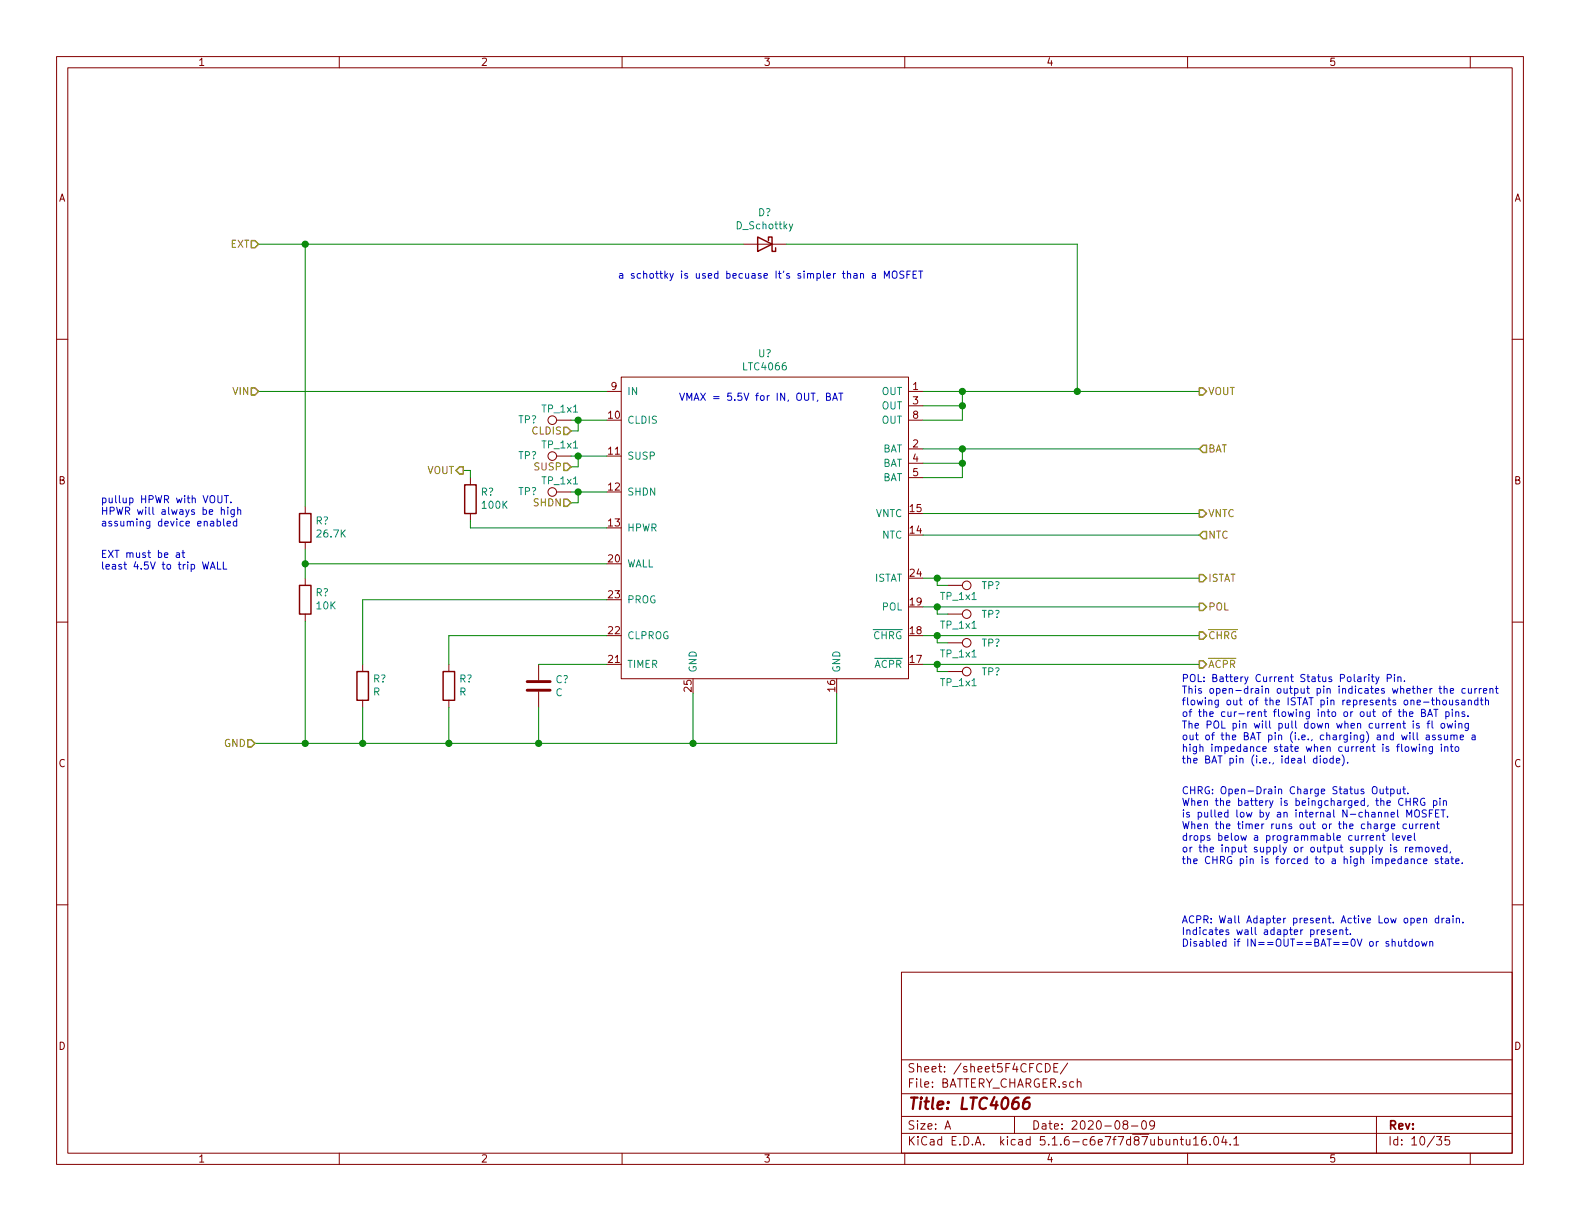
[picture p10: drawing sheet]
<svg xmlns="http://www.w3.org/2000/svg" width="279mm" height="216mm" viewBox="0 0 279 216" stroke-linecap="round" stroke-linejoin="round" font-family="sans-serif">
<g fill="none" stroke="#840000" stroke-width=".18">
<path d="M10 10h259.4v195.9h-259.4zM12 12h255.4v191.9h-255.4zM60 10v2M110 10v2M160 10v2M210 10v2M260 10v2M10 60h2M131.4 43.2h7.7M267.4 60h2M98.4 74.3h2.6M107.3 69.2h2.6"/>
<path d="M109.9 66.7h50.8v53.3h-50.8zM160.7 74.3h2.5M160.7 69.2h2.5M160.7 79.4h2.5M160.7 71.8h2.5M54 89.5v1.3M54 95.9v1.3M83.2 84.5v1.2M83.2 90.8v1.3M98.4 87h2.6M98.4 80.6h2.6M160.7 81.9h2.5"/>
<path d="M160.7 84.5h2.5M10 110h2M54 102.2v1.3M54 108.6v1.3M64.1 117.5v1.2M79.4 117.5v1.2M95.2 117.5v2.8M167.6 108.6h2.6M167.6 103.5h2.6M167.6 118.7h2.6M167.6 113.7h2.6M267.4 110h2"/>
<path d="M64.1 123.8v1.3M79.4 123.8v1.3M95.2 122.3v2.8M10 160h2M267.4 160h2M159.4 171.9h108v32h-108zM159.4 197.4h108M159.4 193.4h108M159.4 187.4h108M167.1 199.7l.5-1.5 .5 1.5M167.2 199.2h.8M179.4 197.4v3"/>
<path d="M184.9 188.1a.76 .76 0 0 1 .8 .7 .76 .76 0 0 1-.8 .8zM186.4 188.8h.5M187.1 188.1h-.7v1.5h.7M188.8 188l-1.3 1.9M190.5 191.4l.1-.1a.37 .37 0 0 1 .6 .2v.8M198.9 198.8l-.3-.3 .1-.2a.48 .48 0 0 1 .6-.1l.1 .3-.1 .3-.6 .1a.48 .48 0 0 0 0 .6l.2 .2 .5-.2v-.4l-.2-.3M200.1 199.1h1.1M202 198.3l.4-.1a.94 .94 0 0 1 0 1.5 .82 .82 0 0 1-.4-1.4zM204.2 198.8l-.3 .3h-.3l-.3-.3v-.3l.2-.3h.4l.2 .1a1.13 1.13 0 0 1-.2 1.3l-.4 .1M243.4 197.4v6.5M60 203.9v2M110 203.9v2"/>
<path d="M159.4 200.4h108M160 203.9v2M207.6 201.6l.2-.1h.3l.1 1M208.7 201.5h.6M208.9 201v1.3l.4 .2M209.8 201.5l.1 .9 .3 .1 .2-.2M210 203.9v2M210.4 201.5v1M211 201.4l.5-.4v1.5M211 202.5h.9M213.2 201a.59 .59 0 0 0-.7 .6v.7l.3 .2 .5-.2v-.5l-.1-.2-.4-.1-.3 .3M214 202.3v.2"/>
<path d="M214.8 201h.2a.8 .8 0 0 1 .5 .7 .8 .8 0 0 1-.5 .8 1 1 0 0 1-.2-1.5zM216.4 200.9l-.3 1.1h.9M216.8 201.5v1M217.6 202.3v.2M218.2 201.4l.4-.4v1.5M218.2 202.5h.8M254 201h.9l-.4 .5 .4 .2v.6l-.2 .2-.7-.2M256.3 201h-.7l-.1 .7 .2-.2 .5 .1 .2 .2-.1 .5-.2 .2-.6-.2M260 203.9v2"/>
<circle cx="97.7" cy="74.3" r=".76"/>
<circle cx="97.7" cy="80.6" r=".76"/>
<circle cx="97.7" cy="87" r=".76"/>
<circle cx="170.9" cy="108.6" r=".76"/>
<circle cx="170.9" cy="113.7" r=".76"/>
<circle cx="170.9" cy="103.5" r=".76"/>
<circle cx="170.9" cy="118.7" r=".76"/>
</g>
<path d="M182 194.1a.93 .93 0 0 0-1 .8l-.1 .8 .1 .3a.66 .66 0 0 0 1-.3l.1-.5-.4-.4a.69 .69 0 0 0-.8 .4" fill="none" stroke="#840000" stroke-width=".41"/>
<path d="M93.2 122h4.1M93.2 120.5h4.1" fill="none" stroke="#840000" stroke-width=".51"/>
<path d="M134 41.9l2.5 1.3-2.5 1.3zM135.9 42.5v-.6h.6v2.6h.7v-.7M53 90.8h2v5.1h-2zM82.2 85.7h2v5.1h-2zM53 103.5h2v5.1h-2zM63.1 118.7h2.1v5.1h-2.1zM78.4 118.7h2v5.1h-2z" fill="none" stroke="#840000" stroke-width=".25"/>
<path d="M140.2 39.6l-.4 1.2-.2 .1" fill="none" stroke="#008484" stroke-width=".18"/>
<g fill="none" stroke="#008400" stroke-width=".18">
<path d="M45.7 43.2h85.7M54 43.2v46.3M139.1 43.2h51.4v26M45.7 69.2h61.6M101 74.3h6.3M102.2 74.3v1.9h-1.2M163.2 69.2h48.9M163.2 79.4h48.9M163.2 71.8h7M170.2 69.2v5.1h-7M170.2 79.4v5.1h-7M54 97.2v5"/>
<path d="M54 99.7h53.3M81.9 83.2h1.3v1.3M83.2 92.1v1.2h24.1M101 80.6h6.3M101 87h6.3M102.2 80.6v2h-1.2M102.2 87v1.9h-1.2M163.2 81.9h7M163.2 94.6h48.9M163.2 90.8h48.9M54 109.9v21.5M95.2 117.5h12.1"/>
<path d="M107.3 112.4h-27.9v5.1M107.3 106h-43.2v11.5M163.2 117.5h48.9M163.2 107.3h48.9M163.2 112.4h48.9M163.2 102.2h48.9M165.7 107.3v1.3h1.9M165.7 102.2v1.3h1.9M165.7 112.4v1.3h1.9M165.7 117.5v1.2h1.9M64.1 125.1v6.3M79.4 125.1v6.3"/>
<path d="M95.2 125.1v6.3M122.6 122.6v8.8M148 122.6v8.8h-102.9"/>
</g>
<g fill="none" stroke="#848400" stroke-width=".25">
<path d="M44.4 42.5h.7l.6 .7-.6 .6h-.7zM44.4 68.6h.7l.6 .6-.6 .7h-.7zM99.7 75.6h.6l.7 .6-.7 .6h-.6zM212.1 68.6h.6l.7 .6-.7 .7h-.6zM212.7 78.7h.7v1.3h-.7l-.6-.6zM81.3 82.6h.6v1.2h-.6l-.7-.6zM99.7 81.9h.6l.7 .7-.7 .6h-.6zM99.7 88.3h.6l.7 .6-.7 .6h-.6zM212.1 90.2h.6l.7 .6-.7 .6h-.6zM212.7 94h.7v1.3h-.7l-.6-.7zM212.1 101.6h.6l.7 .6-.7 .7h-.6zM212.1 106.7h.6l.7 .6-.7 .7h-.6z"/>
<path d="M212.1 111.8h.6l.7 .6-.7 .6h-.6zM212.1 116.8h.6l.7 .7-.7 .6h-.6zM43.8 130.8h.6l.7 .6-.7 .7h-.6z"/>
</g>
<g fill="none" stroke="#0000c2" stroke-width=".18">
<path d="M154.3 48.4h.5v.8M154.8 48.7h-.4l-.2 .2 .1 .2h.5M156.4 49.2v-1.3l.4 .9 .5-.9v1.3M157.8 48.1a.45 .45 0 0 1 .8 0 .88 .88 0 0 1-.3 1.1l-.3-.1a1.07 1.07 0 0 1-.2-1zM159.8 48l-.4-.1-.3 .3 .1 .3 .6 .2v.4l-.2 .1-.5-.1M160.4 48.5h.4M161 47.9h-.6v1.3M161.5 48.5h.4M162.1 47.9h-.6v1.3h.6M162.4 47.9h.8M162.8 47.9v1.3M146.2 70.1h.5l.1-.2v-.3l-.6-.1v1.3h.4l.2-.1 .1-.3-.3-.3"/>
<path d="M147.2 70.8l.5-1.3 .4 1.3M147.3 70.4h.7M148.3 69.5h.7M148.7 69.5v1.3M31.2 97.8h.5v.8M31.7 98l-.4 .1-.2 .2 .2 .3 .4-.1M32.2 97.7h.5M32.4 97.3v1.1l.3 .2M35.8 99.4l.3 1.2 .2-.9 .3 .9 .3-1.2M38.4 92.2h.4l.2 .2-.1 .6h-.5M38.4 91.7v1.3M38.5 99.4v1.2h.6"/>
<path d="M38.5 87.6v1.1l.3 .2 .3-.1 .1-.1v-1.1M39.1 90.2l.2-.1 .3 .1 .1 .8M39.1 89.7v1.3M39.5 99.4v1.2h.6M39.5 91.7v1.1l.2 .2M39.7 87.6h.7M40 87.6v1.3M40.2 92.6l.6-.1-.1-.3h-.4l-.1 .2v.6h.5M40.3 89.7v.1M40.3 90.1v.9M40.8 88.8v.1M41.4 90.1v1.2l-.2 .1-.3-.1"/>
<path d="M41.4 90.2l-.3-.1-.3 .2 .1 .6h.5M41.9 92.2h-.4l-.3 .2 .2 .6h.5M41.9 91.7v1.3M42 90.2l.2-.1 .3 .1 .1 .8M42 89.7v1.3M37.2 100.6l.4-1.2 .4 1.2M37.3 100.3h.6M241.6 119.7l-.3 .2M242.1 119.3v.1M242.1 119.7v.8M242.5 119.7h.5M242.7 119.3v1l.3 .2"/>
<path d="M243.3 119.7l.3 .8M243.9 119.7l-.4 1.1-.2 .2M245.3 119.9l.7-.1v-.4l-.2-.1h-.5v1.2M246.6 119.3v.1M246.6 119.7v.8M247.2 119.8l.2-.1h.3l.1 .8M247.2 119.7v.8M232.9 134.1h-.4l-.2 .2 .1 .6h.5M232.9 133.7v1.2M233.5 134.1v.8M234.1 134.1h.3l.2 .1v.7h-.3l-.3-.2zM235.8 134.1h-.4l-.2 .2 .1 .6h.5"/>
<path d="M235.8 133.7v1.2M236.3 134.5l.6-.1v-.3h-.4l-.2 .2 .1 .6h.5M237.3 133.5a1.47 1.47 0 0 1 0 1.9M238.3 134.8v.1M242.7 139.3a.45 .45 0 0 1 .8 0 .88 .88 0 0 1-.3 1.1l-.4-.1a1.07 1.07 0 0 1-.1-1zM244 139.5l.1 .8 .3 .1 .2-.2M244.6 139.5v.9M245 139.5h.5M245.2 139.1v1.1l.3 .2M245.9 139.6l.4-.1 .2 .3-.1 .5h-.5M245.9 139.5v1.3M247.1 139.5v.8l.3 .1 .2-.2"/>
<path d="M247.6 139.5v.9M248.1 139.5h.4M248.2 126l.2-.1h.2l.1 .8M248.2 125.4v1.3M248.2 139.1v1.1l.3 .2M248.4 120.4v.1M248.6 132.1l.3-.1 .2 .2-.1 .6-.3 .1-.2-.3zM249.3 126.3l.6-.1-.1-.3h-.4l-.1 .1v.6h.5M249.6 132l.2 .9 .2-.6 .3 .6 .2-.9M249.9 127.5v.1M249.9 129.5v1.1l.2 .2M249.9 127.9v.9"/>
<path d="M250.6 129.5v1.1l.2 .2M251 128l-.4-.1-.1 .2v.2l.5 .1v.3h-.5M251 131.6v.1M251 132v.9M251.4 126h.5l.1-.2v-.2l-.6-.2v1.3h.5l.1-.1 .1-.3-.3-.3M251.6 132.2l.2-.2 .3 .1 .1 .8M251.6 132v.9M252.2 130h.5l.1 .8M252.3 127.9h.5M252.5 126.7l.4-1.3 .4 1.3M252.6 126.3h.6M252.8 130.3h-.5l-.1 .2v.3h.6"/>
<path d="M252.8 127.5l-.3 .2v1.1M253.1 123.8h.5M253.2 127.5v1.1l.2 .2M253.3 123.4v1.1l.3 .1M253.3 132v1l-.2 .3-.3-.1M253.3 132.1l-.4-.1-.2 .3 .1 .5h.5M253.5 125.4h.8M253.8 130h-.3l-.2 .1 .1 .2 .4 .2v.3h-.5M253.9 125.4v1.3M254 123.9l.2-.1 .3 .1 .1 .7M254 123.4v1.2M254.5 121.7h.4"/>
<path d="M254.6 121.3v1.1l.3 .2M254.8 130h-.3l-.2 .1 .1 .2 .4 .2v.3h-.5M254.9 131.6v.1M254.9 132v.9M254.9 128l.3-.1 .2 .1v.7l-.3 .1-.3-.3zM255.2 123.9l.3-.1 .2 .1v.7h-.3l-.3-.2zM255.4 121.9l.1-.2 .4 .1v.8M255.4 121.3v1.3M255.4 130l.1 .8h.3l.2-.1M255.5 132.2l.2-.2 .3 .1v.8M255.5 132v.9M255.7 125.9h.3l.3 .2-.1 .5h-.5"/>
<path d="M255.7 125.9v1.2M255.9 127.9l.3 .9 .2-.7 .2 .7 .3-.9M256 130v.8M256.3 123.8l.1 .8h.3l.2-.1M256.5 122.1l.5-.1v-.2l-.4-.1-.1 .2v.6h.5M256.5 132h.4M256.6 130.1l.1-.1h.3l.1 .8M256.6 130v.8M256.6 131.6v1.1l.3 .2M256.8 125.4v.2M256.8 125.9v.8M256.9 123.8v.8"/>
<path d="M257.1 130.1l.2-.1h.3l.1 .8M257.4 127.5v.1M257.4 132.2l.1-.2 .4 .2 .1 .4-.2 .2-.3 .1-.1-.2zM257.4 127.9v.9M257.4 126l.2-.1h.3l.1 .8M257.4 125.9v.8M257.9 123.9l-.3-.1-.2 .2 .1 .2 .4 .1v.3h-.5M258 128l.1-.1 .3 .1 .1 .8M258 127.9v.9M258.2 130.4l.6-.1-.1-.3h-.3l-.2 .1 .1 .7h.4M258.5 123.9h.5l.1 .7M259 125.9h-.3l-.2 .1 .1 .2 .4 .1v.3h-.5"/>
<path d="M259.1 124.1l-.5 .1-.2 .1 .2 .3h.5M259.1 121.8l-.4-.1-.2 .3 .1 .5h.5M259.6 126.6v.1M259.7 121.7v.8l.3 .1 .2-.1M259.7 123.9l.1-.1 .3 .1 .1 .7M259.7 127.9v1l-.3 .3-.3-.1M259.7 128l-.4-.1-.2 .2 .1 .6h.5M259.7 123.8v.8M260.2 121.7v.9M260.3 130h.5l.1 .8M260.8 121.7v.9M260.9 130.3h-.4l-.2 .2v.3h.6"/>
<path d="M261.2 121.7l-.4 .3M261.3 123.9l-.3-.1-.2 .2 .1 .6h.4M261.3 123.4v1.2M261.6 121.7v.9M261.8 123.8h.5M262 121.7l-.4 .3M262 123.4v1.1l.3 .1M262.3 122.1l.6-.1v-.2l-.4-.1-.2 .2 .1 .6h.5M262.7 123.9l.2-.1 .3 .1v.7M262.7 123.4v1.2M263.5 121.9l.2-.2 .3 .1v.8M263.5 121.7v.9"/>
<path d="M264.4 121.7h.5M264.6 121.3v1.1l.3 .2M242.3 148.2l.6-.1-.1-.3h-.3l-.2 .1 .1 .6h.4M243.5 147.9l.1-.1h.3l.1 .8M243.5 147.8v.8M244.4 147.8h.5M244.6 147.3v1.1l.3 .2M245.5 145.7v1l-.2 .3-.3-.1M245.5 145.7h-.4l-.2 .2 .1 .6h.5M246 146.1l.7-.1-.1-.3h-.4l-.2 .2 .1 .6h.5M246.3 147.3v1.1l.2 .2M246.9 148.2l.6-.1-.1-.3h-.3l-.2 .1 .1 .6h.4"/>
<path d="M247 149.9l-.3-.1-.2 .2v.2l.5 .1v.3h-.5M247.1 143.2v1.1l.2 .2M247.9 147.8l.3 .8 .3-.8M248.1 141.3a.6 .6 0 0 0-.8 .4 .6 .6 0 0 0 .6 .7l.2-.1M248.4 151.9h.5v.8M248.5 149.8v.8M248.6 141.1v1.3M248.6 141.8h.8M248.7 145.7h-.3l-.3 .2 .1 .6h.5M248.8 144.5v-1.3l.4 .9 .4-.9v1.3M248.9 149.8l-.3 .1-.1 .1M248.9 140.2v.2"/>
<path d="M248.9 148.2l.7-.1-.1-.3h-.4l-.2 .1 .1 .6h.5M248.9 152.2h-.4l-.1 .2v.3h.5M249.3 145.7v.8h.3l.2-.1M249.3 150.2l.6-.1-.1-.2-.4-.1-.1 .2v.6h.5M249.4 141.1v1.3M249.6 152l.1-.1h.3l.1 .8M249.6 151.9v.8M249.8 145.7v.8M250 141.8h.6v-.5l-.1-.2h-.5v1.3M250.1 147.3v1.1l.2 .2M250.2 143.4a.45 .45 0 0 1 .8 0 .88 .88 0 0 1-.3 1.1l-.4-.1a1.07 1.07 0 0 1-.1-1zM250.3 141.8l.4 .6"/>
<path d="M250.4 149.9l.2-.1 .3 .1 .1 .7M250.4 145.7v.8M250.4 149.8v.8M250.8 145.7l-.4 .2M251 150l.1-.2 .3 .1 .1 .7M251.2 145.7v.8M251.3 151.9h-.4l-.3 .2 .2 .6h.5M251.6 145.7l-.4 .2M251.7 152.3l.6-.1v-.3h-.4l-.2 .1 .1 .7h.5M251.9 141.2a.59 .59 0 0 0-.7 .6 .59 .59 0 0 0 .7 .6l.1-.5h-.3M251.9 146.1l.6-.1v-.3h-.4l-.2 .2 .1 .6h.5M252.1 149.9l.2-.1 .4 .1v.5l-.1 .2h-.3l-.2-.1z"/>
<path d="M252.2 143.3l-.5-.1-.2 .3 .1 .3 .6 .2v.3l-.2 .2-.5-.1M252.8 143.8h.4M253.1 145.8l.1-.1h.3l.1 .8M253.1 145.7v.8M253.1 149.8l.3 .8 .3-.8M253.4 143.2h-.6v1.3M253.5 141.6h.3l.3 .2-.1 .6h-.5M253.5 141.6v1.2M253.8 143.8h.5M254 145.7h.5M254.2 150.2l.6-.1-.1-.2-.4-.1-.1 .2v.6h.5M254.2 145.3v1.1l.3 .1"/>
<path d="M254.3 151.9h-.3l-.2 .1v.2l.5 .1v.4h-.5M254.5 143.2h-.7v1.3h.7M254.6 141.1v.2M254.6 141.6v.8M254.7 151.9h.5M254.8 143.2h.7M254.9 151.4v1.1l.3 .2M255.2 143.2v1.3M255.2 141.7l.2-.1h.3l.1 .8M255.2 141.6v.8M255.6 151.9h.5l.1 .8M255.9 149.9l-.4-.1-.3 .2 .2 .6h.5"/>
<path d="M255.9 149.4v1.2M256 144.3v.2M256.2 152.2h-.5l-.2 .2 .1 .3h.6M256.5 150.6l-.1 .2M256.6 151.9h.4M256.7 151.4v1.1l.3 .2M257.4 152.3l.6-.1v-.3h-.4l-.2 .1 .1 .7h.5M258.6 152.6v.1M233.7 164.8l.6-.1-.1-.2-.4-.1-.1 .2v.6h.5M235.2 164.5l-.3-.1-.2 .2 .1 .2 .4 .1v.3h-.5M235.8 164.8l.6-.1-.1-.2-.4-.1-.1 .2v.6h.5M236.9 164.5l.2-.1 .3 .1 .1 .8"/>
<path d="M236.9 164.4v.9M237.9 164.4h.5M238.1 164v1.1l.3 .2M238.8 165.1v.2M245.6 166.5h-.3l-.2 .1v.2l.5 .2v.3h-.5M246.2 166.6l.2-.1h.3v.8M246.2 166v1.3M247.3 166.5l.1 .8h.3l.2-.1M247.9 166.5v.8M248.3 166.5h.5M248.5 166v1.1l.3 .2M249.7 166.5h-.3l-.3 .2 .2 .6h.4"/>
<path d="M249.7 166v1.3M250.4 166.5h.3l.2 .1 .1 .5-.2 .2h-.3l-.2-.1zM250.6 162.8l.6-.1-.1-.3h-.3l-.2 .1v.6h.5M251.4 166.5l.2 .8 .3-.6 .2 .6 .2-.8M251.7 162.5l.2-.1h.3l.1 .8M251.7 162.4v.8M252.8 166.6l.2-.1h.3l.1 .8M252.8 166.5v.8M254.4 162.4h-.4l-.2 .2 .1 .5h.5M254.4 161.9v1.3M255 162.4v.8M255.4 162.4l-.4 .2"/>
<path d="M255.8 162.4h.5v.8M256.3 162.7h-.4l-.2 .2 .1 .2h.5M256.9 161.9v.2M256.9 162.4v.8M257.5 162.5l.2-.1h.3l.1 .8M257.5 162.4v.8M258.7 163.1v.1"/>
</g>
<g fill="#008400" stroke="#008400" stroke-width=".25">
<circle cx="165.7" cy="112.4" r=".51"/>
<circle cx="165.7" cy="102.2" r=".51"/>
<circle cx="165.7" cy="107.3" r=".51"/>
<circle cx="102.2" cy="74.3" r=".51"/>
<circle cx="165.7" cy="117.5" r=".51"/>
<circle cx="102.2" cy="80.6" r=".51"/>
<circle cx="102.2" cy="87" r=".51"/>
<circle cx="54" cy="131.4" r=".51"/>
<circle cx="54" cy="43.2" r=".51"/>
<circle cx="54" cy="99.7" r=".51"/>
<circle cx="190.5" cy="69.2" r=".51"/>
<circle cx="95.3" cy="131.4" r=".51"/>
<circle cx="79.4" cy="131.4" r=".51"/>
<circle cx="64.1" cy="131.4" r=".51"/>
<circle cx="122.6" cy="131.4" r=".51"/>
<circle cx="170.2" cy="81.9" r=".51"/>
<circle cx="170.2" cy="79.4" r=".51"/>
<circle cx="170.2" cy="71.8" r=".51"/>
<circle cx="170.2" cy="69.2" r=".51"/>
</g>
<text font-size="2.8" fill="#840000" x="160.4" y="196.2">Title: LTC4066</text>
<g font-size="2.1" fill="#840000">
<text x="160.4" y="189.6">Sheet: /sheet5F4CFCDE/</text>
<text x="160.4" y="192.3">File: BATTERY_CHARGER.sch</text>
<text x="160.4" y="202.5">KiCad E.D.A. kicad 5.1.6-c6e7f7d87ubuntu16.04.1</text>
<text x="160.4" y="199.7">Size: A</text>
<text x="182.4" y="199.7">Date: 2020-08-09</text>
<text x="245.4" y="199.7">Rev:</text>
<text x="245.4" y="202.5">Id: 10/35</text>
</g>
<g font-size="1.8" fill="#840000">
<text x="35" y="11.6">1</text>
<text x="85" y="11.6">2</text>
<text x="135" y="11.6">3</text>
<text x="185" y="11.6">4</text>
<text x="235" y="11.6">5</text>
<text x="10.4" y="35.6">A</text>
<text x="267.8" y="35.6">A</text>
<text x="108.1" y="69">9</text>
<text x="161.4" y="69">1</text>
<text x="161.4" y="71.5">3</text>
<text x="107.6" y="74">10</text>
<text x="161.4" y="74">8</text>
<text x="107.6" y="80.4">11</text>
<text x="161.4" y="79.1">2</text>
<text x="161.4" y="81.7">4</text>
<text x="10.4" y="85.6">B</text>
<text x="107.6" y="86.7">12</text>
<text x="161.4" y="84.2">5</text>
<text x="267.8" y="85.6">B</text>
<text x="107.6" y="93.1">13</text>
<text x="161" y="94.4">14</text>
<text x="161" y="90.6">15</text>
<text x="107.6" y="99.4">20</text>
<text x="161" y="102">24</text>
<text x="107.6" y="105.8">23</text>
<text x="161" y="107.1">19</text>
<text x="107.6" y="112.1">22</text>
<text x="161" y="112.1">18</text>
<text x="107.6" y="117.2">21</text>
<text x="161" y="117.2">17</text>
<text x="122.3" y="122.3" transform="rotate(-90 122.3 122.3)">25</text>
<text x="147.7" y="122.3" transform="rotate(-90 147.7 122.3)">16</text>
<text x="10.4" y="135.6">C</text>
<text x="267.8" y="135.6">C</text>
<text x="10.4" y="185.6">D</text>
<text x="267.8" y="185.6">D</text>
<text x="35" y="205.5">1</text>
<text x="85" y="205.5">2</text>
<text x="135" y="205.5">3</text>
<text x="185" y="205.5">4</text>
<text x="235" y="205.5">5</text>
</g>
<g font-size="1.8" fill="#008484">
<text x="130.4" y="40.5">D_Schottky</text>
<text x="134.1" y="38.2">D?</text>
<text x="131.6" y="65.5">LTC4066</text>
<text x="134.1" y="63.2">U?</text>
<text x="110.9" y="69.8">IN</text>
<text x="155.9" y="69.8">OUT</text>
<text x="91.6" y="74.9">TP?</text>
<text x="96" y="72.9">TP_1x1</text>
<text x="110.9" y="74.9">CLDIS</text>
<text x="155.9" y="72.4">OUT</text>
<text x="155.9" y="74.9">OUT</text>
<text x="91.6" y="81.2">TP?</text>
<text x="96" y="79.3">TP_1x1</text>
<text x="110.9" y="81.3">SUSP</text>
<text x="156" y="80">BAT</text>
<text x="156" y="82.5">BAT</text>
<text x="85" y="87.7">R?</text>
<text x="85.4" y="90">100K</text>
<text x="91.6" y="87.6">TP?</text>
<text x="96" y="85.6">TP_1x1</text>
<text x="110.9" y="87.6">SHDN</text>
<text x="156" y="85.1">BAT</text>
<text x="55.8" y="92.7">R?</text>
<text x="56.2" y="95">26.7K</text>
<text x="110.9" y="94">HPWR</text>
<text x="154.8" y="91.4">VNTC</text>
<text x="156" y="95.2">NTC</text>
<text x="110.9" y="100.3">WALL</text>
<text x="55.8" y="105.4">R?</text>
<text x="56" y="107.7">10K</text>
<text x="110.9" y="106.7">PROG</text>
<text x="154.5" y="102.9">ISTAT</text>
<text x="156" y="107.9">POL</text>
<text x="166.4" y="106.1">TP_1x1</text>
<text x="173.6" y="104.2">TP?</text>
<text x="110.9" y="113">CLPROG</text>
<text x="154.4" y="113">CHRG</text>
<text x="166.4" y="111.2">TP_1x1</text>
<text x="173.6" y="109.3">TP?</text>
<text x="110.9" y="118.1">TIMER</text>
<text x="123.2" y="119" transform="rotate(-90 123.2 119)">GND</text>
<text x="148.6" y="119" transform="rotate(-90 148.6 119)">GND</text>
<text x="154.6" y="118.1">ACPR</text>
<text x="166.4" y="116.3">TP_1x1</text>
<text x="173.6" y="119.4">TP?</text>
<text x="173.6" y="114.4">TP?</text>
<text x="66" y="120.7">R?</text>
<text x="66" y="123">R</text>
<text x="81.2" y="120.7">R?</text>
<text x="81.2" y="123">R</text>
<text x="98.2" y="120.8">C?</text>
<text x="98.2" y="123.1">C</text>
<text x="166.4" y="121.3">TP_1x1</text>
</g>
<g font-size="1.8" fill="#848400">
<text x="40.8" y="43.8">EXT</text>
<text x="41.2" y="69.8">VIN</text>
<text x="213.6" y="69.8">VOUT</text>
<text x="94.1" y="76.8">CLDIS</text>
<text x="75.5" y="83.8">VOUT</text>
<text x="94.6" y="83.2">SUSP</text>
<text x="213.6" y="80">BAT</text>
<text x="94.4" y="89.5">SHDN</text>
<text x="213.6" y="91.4">VNTC</text>
<text x="213.6" y="95.2">NTC</text>
<text x="213.6" y="102.9">ISTAT</text>
<text x="213.6" y="107.9">POL</text>
<text x="213.6" y="113">CHRG</text>
<text x="213.6" y="118.1">ACPR</text>
<text x="39.6" y="132.1">GND</text>
</g>
<g font-size="1.8" fill="#0000c2">
<text x="109.2" y="49.3">a schottky is used becuase It's simpler than a MOSFET</text>
<text x="120" y="70.9">VMAX = 5.5V for IN, OUT, BAT</text>
<text x="17.8" y="89">pullup HPWR with VOUT.</text>
<text x="17.8" y="91">HPWR will always be high</text>
<text x="17.8" y="93.1">assuming device enabled</text>
<text x="17.8" y="98.7">EXT must be at</text>
<text x="17.8" y="100.7">least 4.5V to trip WALL</text>
<text x="208.9" y="120.6">POL: Battery Current Status Polarity Pin.</text>
<text x="208.9" y="122.7">This open-drain output pin indicates whether the current</text>
<text x="208.9" y="124.7">flowing out of the ISTAT pin represents one-thousandth</text>
<text x="208.9" y="126.8">of the cur-rent flowing into or out of the BAT pins.</text>
<text x="208.9" y="128.8">The POL pin will pull down when current is fl owing</text>
<text x="208.9" y="130.9">out of the BAT pin (i.e., charging) and will assume a</text>
<text x="208.9" y="132.9">high impedance state when current is flowing into</text>
<text x="208.9" y="135">the BAT pin (i.e., ideal diode).</text>
<text x="208.9" y="140.4">CHRG: Open-Drain Charge Status Output.</text>
<text x="208.9" y="142.5">When the battery is beingcharged, the CHRG pin</text>
<text x="208.9" y="144.6">is pulled low by an internal N-channel MOSFET.</text>
<text x="208.9" y="146.6">When the timer runs out or the charge current</text>
<text x="208.9" y="148.7">drops below a programmable current level</text>
<text x="208.9" y="150.7">or the input supply or output supply is removed,</text>
<text x="208.9" y="152.8">the CHRG pin is forced to a high impedance state.</text>
<text x="208.9" y="163.3">ACPR: Wall Adapter present. Active Low open drain.</text>
<text x="208.9" y="165.3">Indicates wall adapter present.</text>
<text x="208.9" y="167.4">Disabled if IN==OUT==BAT==0V or shutdown</text>
</g>
</svg>
